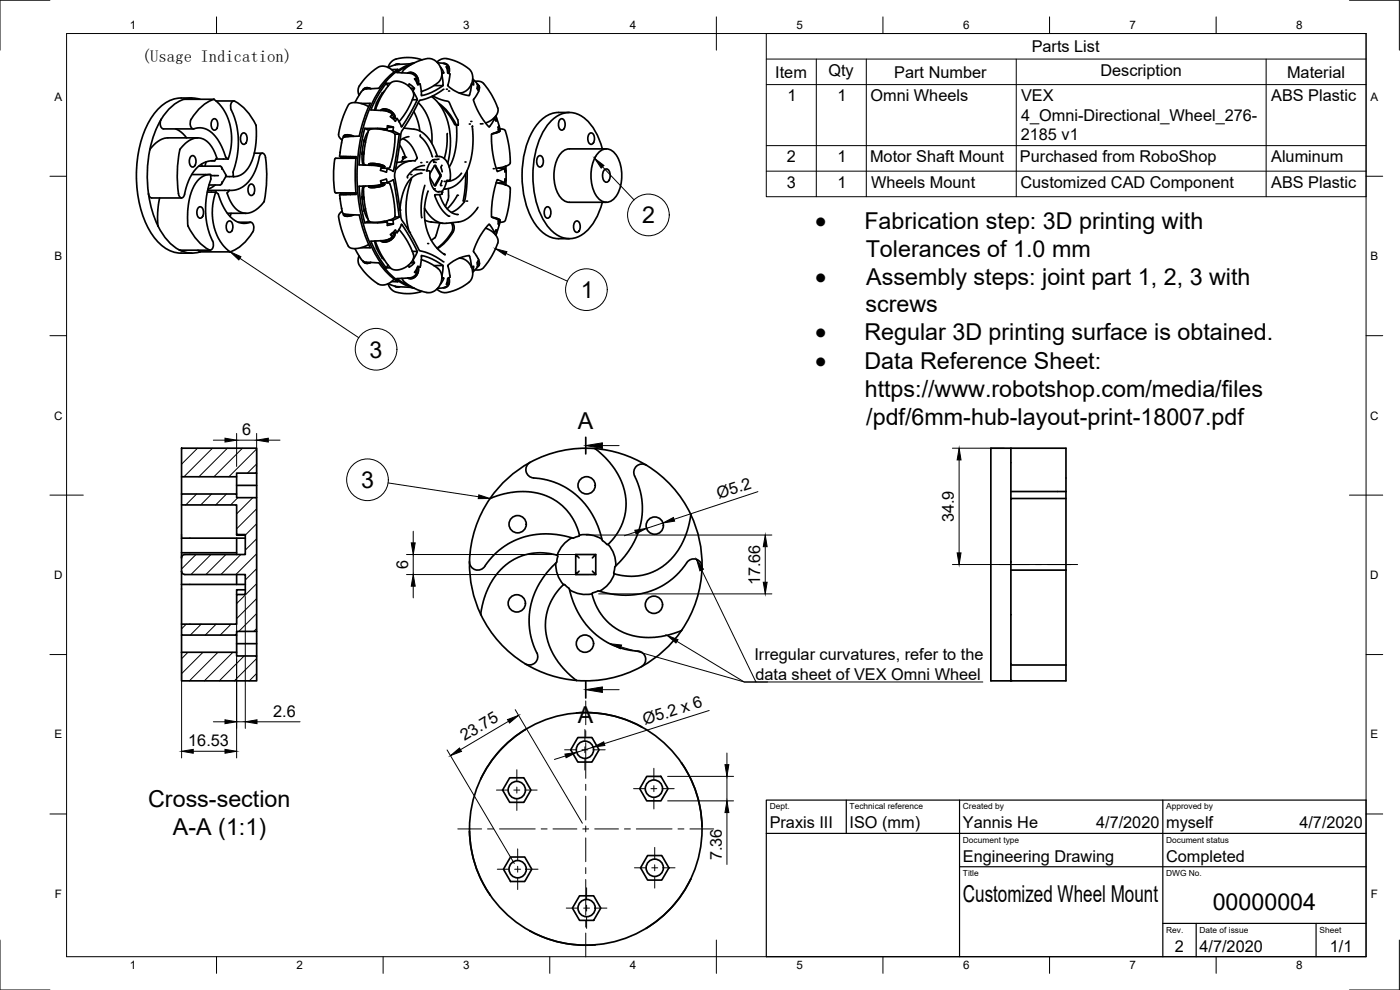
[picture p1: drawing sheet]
<svg xmlns="http://www.w3.org/2000/svg" width="420mm" height="297mm" viewBox="0 0 420 297" stroke-linecap="round" stroke-linejoin="round" font-family="sans-serif">
<!-- layer: Visible -->
<g fill="none" stroke="#000" stroke-width=".51">
<path d="M119.4 19.3h.1M119.8 19.3l-1 .1M120 19.3l-.8-.1-.7 .3M123.4 19.4l-1.9 .8-2.4 1.6 4.7 .4 1.4 1.1-.8 .4 1 1.8 .7-.3M124.1 19a19.9 19.9 0 0 0-12.1 11.3 54.1 54.1 0 0 0 0 44.7 19.9 19.9 0 0 0 12.1 11.4M124.4 18.8l-1.4 .4-4 .2-2.5 .8M126.6 18l-3.3-.7-3.6 .2-1.9 .7-.9 .9-.4 1.1M131.1 18.6l1.3-.8 1.6-.2 3.2 .9 2.6 1.5a4.3 4.3 0 0 1 2 4.4 4.3 4.3 0 0 1-3.4 3.5h-.6M131.3 18.8l1.8 .2M133 19a1.96 1.96 0 0 1 1.7 3 2.02 2.02 0 0 0-1.4-2.9M133.1 19l1.1 .5 .5 .8-.6 .1M133.9 19.2h.1"/>
<path d="M48.3 35.9a2.06 2.06 0 0 0 .7 2.8M48.3 35.9a28.8 28.8 0 0 0-3.3 9M49 38.7h9M52.7 38.7l1.9 1.1 1.4 1.6M54.4 29.4h3.2M54.4 29.4a10.9 10.9 0 0 0-8.7 5.5 35.5 35.5 0 0 0-3.5 27.8 18.9 18.9 0 0 0 8.6 12.4l2.3 .8 1.3 .1M55.2 29.8h9M60 29.8a9.1 9.1 0 0 0-9.8 3.5l-1.9 2.6M63.9 35.8a1.05 1.05 0 0 1 1.2 .2 1.05 1.05 0 0 1 .3 1.1v.5a1.05 1.05 0 0 1-.3 1.1 1.05 1.05 0 0 1-1.2 .2l-.4-.8-.1-1zM64.2 29.8a12.8 12.8 0 0 0-7.1 6.7 1.41 1.41 0 0 0 1.3 2.1l1.4-.3 1.6 .3 2.2 1.3 1.8 2.1 1.1 2 1.2 3.1 .7 .6M64.2 29.8h.1M64.2 29.8l1.5 1.3 1.5 2 1.1 2.2 .8 2.3 .4 3v2.3l-.5 3.1-.7 1.7"/>
<path d="M64.8 30.3h5.3M69.6 30.7l.5-.4a13.7 13.7 0 0 1 6.8 7.7v2.9l-.2 3.2-.6 2.6-1 2.7-1.2 1.7-1 1-1.6 .8h-1.3a4.9 4.9 0 0 1 .6-3.3l.8-4.1 .1-4.3-.5-3.7-1.2-3.7a3.1 3.1 0 0 1-.2-3.1zM108.3 31h2.8l-1.9 4.7-1.4 5.1-3.9 .2-1.1 .5-.9 5.4 5 .1M109.2 26.7h.1M109.5 38.5l-1.2 5.9-.5 5.1M109.5 38.5h4.2l2.5 .3-1.2 .1M109.5 38.5l1.2 .6M110.4 39.7l-1.1 2.4-.7 4.1M110.6 32l-2.6-1-1.7-.2-1.1 .2a2.25 2.25 0 0 0-1.3 1.8l-1.5 3.8-.8 3.7 .3 .9 .8 .8M111.2 26.6l-.9-.3a1.36 1.36 0 0 0-1.4 .7M111.3 33l4.6 .3 1.7 .8v.3a.57 .57 0 0 0-.3 .6 .57 .57 0 0 0 .5 .5l.9 .9 .5-.8M111.3 26.6a1.67 1.67 0 0 0-2.5 .5"/>
<path d="M112.8 33.1l.3-1.4 1.3-2.7 2.8-4 1-.6 1-.1 2.2 .7 1.1 .7 1 1.1 .6 1 .1 .9-1.9 4.3-2.5 3.5M113.2 31.4l-.2-.4-.6 2M114.2 33.1a2.88 2.88 0 0 1 4.1 1.2l.2 1.2M114.3 33.1a2.9 2.9 0 0 1 4.2 2.4M114.8 27.9l-1.8 3.1M115.4 38.9v.1M115.4 27.3l-.6 .6v.4M115.4 33.2l1.4 .4M115.9 25h1.3M115.9 25l.5 .9M115.9 25l-2.5 3.7-2.1 4.3M116.2 38.8v-1.1l1.5 .3 .4 .1-.2 1.2"/>
<path d="M116.8 39.3h1.1M117.5 20.9l1.9-.1a20.6 20.6 0 0 0-5.7 5.7l-4.5 .4a3.9 3.9 0 0 0-1.7 2.2l-1 1.7M117.7 34.3l.4 1.1M118 39.3l.3 .1M118.1 38.1l-1.9 .2M118.3 21.6l-1.5-1.2-1.3-.5h-1.3l-1 .5-3.2 2.7-2.1 2.6-.4 1.4 .3 1.5M118.3 39.4l1 .5a.86 .86 0 0 1 .4 1.4l-1.6 10.2-1.9-1-1.8-.1M120.6 21.9l.8-1.1 1.6-1.2 3.8-1.7 2.3-.3 1.2 .4 .9 .7 1 1.4 .3 1.1 .1 1.2-.3 1.4-.8 1-1.8 1.2-3.3 1.5M121.2 38.4l3.6 .4 1.4 .6 1.1 .8 2 2.3 2 4.4M122.4 21.9a2.53 2.53 0 0 1 3.1 3.2 2.59 2.59 0 0 0-3-3.2M122.6 25.8v-.2a.37 .37 0 0 1 .4-.3 .37 .37 0 0 1 .4 .3l1 .9M122.6 21.9h.1"/>
<path d="M123.3 26.5h1.1l-.5 .9M123.9 27.4l1.3 2.5M124.2 33.5l1.1 2.7 .7 3.1M124.9 23.4l.2 1.4M125.2 29.9l-2.2 4.2-2.5 4-1.3-2.5-1.5-.2M125.2 29.9h-1.5M125.5 30.8l2.1 2.6 1.4 3.3 .5 2.5 .1 3.8M126.1 30.1h.1M129.5 29l1.5 1.3 1.5 1.9 1 2 1 2.8 .4 2.1 .3 3.8-.3 3.4-.5 2.7M129.9 28.8l1.8 .8 2.7 .8 .4 .3 2.6 5.3 .1 1.5-.6 .1a16.3 16.3 0 0 0-5.3-6.6M130.2 25.7h2.7M132.1 31.6l2.2 2.3 2.2 3.5"/>
<path d="M132.2 20.1l.7 1.1a.55 .55 0 0 1 .2 .6 .55 .55 0 0 1-.5 .3M132.6 22.4l.3 2.3a1.28 1.28 0 0 1-.8 1.6l-2.5 1.4-3.1 1-.4-3.5-.9-.1M132.6 21.8l.6 .1M133.2 26.8l-3.6 2.1-3.6 1.2-.2 .3-2.5 4.6-2.9 4.7-2 12.7 2.1 13.5 2.5 3.9 2.9 5.4 3.5 1.2 3.8 2.2M134.3 20.4v1M134.7 20.3l-.8-.2 .4 1a1.16 1.16 0 0 0 .7 1.2l-.4 2.7a1.06 1.06 0 0 0 .8 1.6l2.7 1.4 2.7 .7 .7-3.5 .7 .3-.4-1.5M136.9 37.6l.2 3.6-.4 3.8-.8 3-1.1 2.1M141.8 37.9l.2 4.4-.3 3.2-.6 3.1-1 2.7-1.4 2.4-1.7 1.7-2.1 1.1-1.8 .3M141.8 37.9h.1M141.9 23.7l1.9 2.3h-.5M142.6 24.4h1.3l1.2 .6 2.5 3.5 1.8 4v1.3l-.9 1.3-1.1 1-1.7 .8M143.4 26l-.1 .7"/>
<path d="M143.7 25.7a1.12 1.12 0 0 1-.1 1.4 1.27 1.27 0 0 0-.4-1.9v1.3l.5 .9-1.1 1.8a1.32 1.32 0 0 0-.1 1.9l2 4 2.3 3 1.6-2.5-.3-.1M148.6 35h.3M148.8 34.8l.2 .6-.1 1-.5-.8M148.9 35.1l.9 2.6-.3 .4 .2 1.2-1.5 .7a.89 .89 0 0 0-.7 1.3l.4 4.7 1.3 5.5 2.2-1-1.9-.1M149.6 39l.3 .2M149.8 37.8l.3 1M149.8 39.1h.2a2.25 2.25 0 0 1-2.2 1M149.9 39.2l-.3 .4-1.7 .5M150 39.3h.1M150.1 38.7l1.1 .1 .5 .5 1 4.4 .4 5.2-.3 .4-.8 .5-3.1 .7M150.1 38.7v.1M150.1 38.8h-.5"/>
<path d="M168.2 35.8a1.05 1.05 0 0 1 1.1 .2 1.05 1.05 0 0 1 .3 1.1v.5a1.05 1.05 0 0 1-.3 1.1 1.05 1.05 0 0 1-1.1 .2l-.6-1.3 .1-1zM170.9 33.7a9.9 9.9 0 0 0-7.5 1.5 19.9 19.9 0 0 0-6.5 13.7 26.6 26.6 0 0 0 4.6 19.5 8.1 8.1 0 0 0 6.1 3.2h3.3M44.6 58.1v.1M44.6 58.2a1.21 1.21 0 0 0 .9 1.2M44.6 58.2a32 32 0 0 0 2.8 9.6M45 44.9a39.6 39.6 0 0 0-.4 13.2M45.5 59.4h9M47.9 59.4l-.5 3.5v4.9M53.6 58.1v.4a.89 .89 0 0 0 1.1 .9 .89 .89 0 0 0 .7-1.1l1.2-4.1 2-3.3 .9-.9 1.7-1.1 1.4-.5 1.4-.2a.79 .79 0 0 0 1-.6l-.4-1.6-1.4-2.4-1.2-1.3-1.5-.8-1.7-.1-1.6 .5-1.5 1.1-1.6 1.6a33.4 33.4 0 0 0-.5 13.5M57.4 46.9a1.05 1.05 0 0 1 1.1 .1 1.05 1.05 0 0 1 .3 1.1v.6a1.05 1.05 0 0 1-.3 1.1 1.05 1.05 0 0 1-1.1 .1l-.5-.7-.1-1.1zM57.6 52.4h5.4M59.4 41.4l-10 .1-1.3 .5-1.3 .8-1.8 2.1"/>
<path d="M59.6 49.9h6.5l.3 .2 .2 .7M60.5 49.3l.2 .6M61.8 48.6l-.3 1.3M62.2 57.6h2.6M62.3 57.1h6.6M63.2 52.7h2.3M63.3 53.7l-1.3 5-.3 4.9 .7 5.1 1.4 3.6M63.3 53.7l-.1-1.3-1.5 .1-.9 .5-1.5 1.3-1.3 2.1-.9 2.1-.5 2.5-.3 2.5 .1 4.3a16.1 16.1 0 0 0 6.4 7.2M63.4 48.2h1M64.6 55.5l-2.2 1.3M64.8 57.6a1.82 1.82 0 0 1 1.1 1.7l1.4 3.3 2.1 2.7 2.4 1.5 1.2 .2 1.1-.1a1.34 1.34 0 0 1 1.6 0 1.34 1.34 0 0 1 .5 1.5 10.5 10.5 0 0 1-4.2 5.6l-3 1.6-2.4-2.5-1.5-2.6-1-3-.4-3.4 .2-3zM64.9 47.7h3.5"/>
<path d="M66.5 50.1l1.4 2.6-1.4 2.5M66.6 54.6l-.4 .9h-3.5M67.7 52.7h.2M67.8 53h2.4M72.7 40a1.05 1.05 0 0 1 1.2 .2 1.05 1.05 0 0 1 .3 1.1v.6a1.05 1.05 0 0 1-.3 1.1 1.05 1.05 0 0 1-1.2 .1l-.4-.7-.1-1.1zM75 55.4a1.05 1.05 0 0 1 1.1 .2 1.05 1.05 0 0 1 .3 1.1v.5a1.05 1.05 0 0 1-.3 1.1 1.05 1.05 0 0 1-1.1 .2l-.6-1.3 .1-1zM76.3 46h2.4M100.5 57.6l.3 .3M100.8 57.9h6M100.8 47.5h6M100.8 47.5h-.1a26.9 26.9 0 0 0-.2 10.1M102.1 57.9a2.7 2.7 0 0 0 2.4 .3h2.1l.2-.2"/>
<path d="M103.1 40.9h.1M103.8 47v.1M103.8 58.2v.2M104.7 41h-1.1M105.2 47v.1M105.2 58.2v.2M106.1 40.9a2.62 2.62 0 0 0-3 .1v.2M106.2 40.9a2.65 2.65 0 0 0-3.2 .1l.1 .3M106.8 47.4l-.2-.3h-2.5a2.26 2.26 0 0 0-2 .4M106.9 47l-.3 5.1 .3 6.2M106.9 58.3l-5 .2 .9 5.4 1.3 .5 3.7 .1 1.4 5.2 1.9 4.6h-2.8M107.8 55.9l.5 5.1 1.2 5.8"/>
<path d="M107.8 49.5l4.2 .1 2.5 .4-.3 1.1 1.8 .6 .2-1.2M108.6 59.1l.7 4.2 1.1 2.4M108.6 46l.6 .1M108.7 59.1h.5M108.7 59.7h.5M109 55.8l-.3 1.2-.1 2.1M109.2 46.2l-.6 .1 .1 2.1 .3 1.1M109.2 59.3h-.6M109.2 45.7h-.5M109.3 42.1l.4 .7M109.7 49.5l-.6-.6 .1-2.5 .5-3.9 .9-3.2 .5-.5 .7-.1 2.8 .1 3 .8 1 .8-.2 3.4-.6 3.6-.7 2.7-.8 .5M110.7 49.2v.1"/>
<path d="M110.7 56.1h.1M111 49.6l1.6-.1a3.2 3.2 0 0 1 2.4 .9h-.1M114.9 54.9l.1 .1a5 5 0 0 1-4 .8M115 55l.3 .2M115.2 55.1l.3 .2a6.6 6.6 0 0 1-4.9 .8l.2-.3-.1 .3a6.5 6.5 0 0 0 4.7-.8v-.1M115.3 50.2l-.3 .2M115.4 50.1v-.1a6.5 6.5 0 0 0-4.7-.7l.1 .3-.2-.3a6.6 6.6 0 0 1 4.9 .7l-.3 .2M115.4 50h.1M115.4 55.3v.1M116.2 54.8l-.2-1.1-1.8 .5 .3 1.2-2.5 .3-4.2 .2M116.2 54.8l-1.8 .1M116.3 54.8l.8 .5 .7 2.6 .6 3.6 .2 3.5-.5 .5-.9 .4-2.8 .7-2.8 .1-.8-.3-.2-.3-.9-3.2-.5-3.9-.1-2.6 .6-.6"/>
<path d="M116.5 54.7l1.6-.8 1.6 10.5a.85 .85 0 0 1-.6 1.1l-1.2 .6h-1.1M116.6 54.7l-.4 .1M119.8 40.2l-1.3 .1M119.9 43.4l.9 1.5 .9 2.3M120.9 41.6l1.3 .7 1.2 1.4 1.1 1.9 .7 1.9a1.97 1.97 0 0 1-2.2 .8l-2.2 .8-2.1 1.9M120.9 47.7h.1M120.9 47.1v.7M121 47.1h.1M121.6 47l-.7 .1M121.7 47.2l-.1 .1M121.7 47.2l-1.3 1.4M122.7 41l-1.5 .4-1.1 .7"/>
<path d="M123.4 48.3l-4.3 .5M123.4 53.5l.1 .2M123.4 53.7l-1 3.8-.5 4.1 .1 4.3 .8 3.6M124.1 50.9l3 .1M126.2 40.5l-.1 .5 2.1 2.5 1.6 3.5M126.3 52l-1.1 .3-1 .5-1 .9-1 1.4-1.3 3-.9 4.8M127.4 49.7l-2.2 .5-1.9 1.4a1.85 1.85 0 0 0-1 1.6v.2M127.5 55.6l-1 5.2-.1 2.4 .2 2.1M127.9 51.2l1.2 .3v2.7l.9 2.3 .9 .8 .8 .3M128.1 51.2h.1M128.1 51.1h.1M128.4 57.4l-.7 2.5-.3 3v2.4l.6 3.4 .9 2.4 1.2 2 1.4 1.7 2 1.6"/>
<path d="M128.5 57.4h.1M129 53.3l1.4 2.4h.3M130 48h.1M130 47.9l.2 .8M130.2 48.7l.7 .1M130.3 49.8l1.8 2.9-1.8 2.8M130.6 56.7h-.4M130.7 49.7l1.7 2.9-1.7 3.1M130.7 46.9l1.4 .1 .8 .3 .9 .8 .7 1.2 .5 1.5 .1 2.7-.1 .6h-.8l-.2 .3M130.7 49.7h-.3l-1.4 2.4M131.7 57.5h.8l.1 .8M131.7 47.7l-1.5 .2-.7 .4-.8 1.2-.6 1.7"/>
<path d="M131.9 58.4l1.1 2.6 1.2 1.7 1.6 1.3 1.4 .4M132.3 55.6l.3 .1M132.6 58.3l-2 .1-.1 .3 1.8 3.7 1 1.3 1.4 1.2M132.6 49.6l-.2 .7 .3 1.2M132.6 58.2h.1M132.6 54.2l-.3 1.5M134 54.4l-.6 2-.8 1.1M134.3 40.1l-.2 4-.8 3.5M134.6 56.6v2.9l-.9 2.5M135.1 53.9h.1M137.3 58.6l-1.3 2-1.8 2M138.5 52l-2.1 1.8-1.3 .5-1.1 .1"/>
<path d="M139.7 52.1l-.1 4.7-.6 3.5M140.2 51.2l-.1 4.7-.7 4.5M148.9 54.8l3.1 .8 .8 .4 .3 .5-.4 5.2-1 4.4-.8 .5-.8 .1v-.1M149.5 54.9l1.9-.1-2.2-.9-1.3 5.5-.4 4.6a.95 .95 0 0 0 .9 1.4l1.3 .7-.2 1.1 .3 .4M150 50.3v.1M150 54.9v.1M151.3 55.3l.5 .1-.1 .1M151.5 54.3l.3-.1v1.2M151.5 51.1h.3M151.7 49.9l.1 .1h-.5M151.8 50l.1 1.3-.3 .4-.2-1.2M151.8 54.2l-.2-.5-.2 1.1"/>
<path d="M151.9 51.2v2.9M161.6 46.9a1.05 1.05 0 0 1 1.2 .1 1.05 1.05 0 0 1 .3 1.1v.6a1.05 1.05 0 0 1-.3 1.1 1.05 1.05 0 0 1-1.2 .1l-.4-.7-.1-1.1zM177 40a1.05 1.05 0 0 1 1.1 .2 1.05 1.05 0 0 1 .3 1.1v.6a1.05 1.05 0 0 1-.3 1.1 1.05 1.05 0 0 1-1.1 .1l-.5-.7-.1-1.1zM179.9 45.5a3.3 3.3 0 0 1 5.4 1.5 12.2 12.2 0 0 1-.6 12.2 3.2 3.2 0 0 1-5.4 0 11.9 11.9 0 0 1 0-13zM180.8 44.7a15.7 15.7 0 0 0-7-10.3 7.2 7.2 0 0 0-9 2.5 26 26 0 0 0-4.7 19.3 20.5 20.5 0 0 0 6.5 13.9 7.1 7.1 0 0 0 10-1.3 19.1 19.1 0 0 0 4.2-8.1M181.5 50.9a1.15 1.15 0 0 1 1.2 .1 1.15 1.15 0 0 1 .4 1.2v1a1.08 1.08 0 0 1-.6 1.3 1.08 1.08 0 0 1-1.3-.4l-.3-.9v-1zM182 44.7h-11.1a5.3 5.3 0 0 0-4.2 4.6 11.2 11.2 0 0 0 2.2 10.6l1.3 .7 .7 .1h11.1M47.4 67.8a16.2 16.2 0 0 0 6.4 7.2M53.8 75h.1M53.9 75a8 8 0 0 0 6.2 .6M53.9 75l9.2 .1M54.4 76h3.2"/>
<path d="M59.4 75.1l.6 .5h9M59.6 62.2a1.05 1.05 0 0 1 1.2 .2 1.05 1.05 0 0 1 .3 1.1v.5a1.05 1.05 0 0 1-.3 1.1 1.05 1.05 0 0 1-1.2 .2l-.4-.8-.1-1zM63.8 72.3a2.04 2.04 0 0 1-.7 2.7h-.3M68.2 64h5.7M68.4 66.5a1.05 1.05 0 0 1 1.2 .1 1.05 1.05 0 0 1 .3 1.1v.6a1.05 1.05 0 0 1-.3 1.1 1.05 1.05 0 0 1-1.2 .1l-.5-1.2 .1-1.1zM69.4 64l-.4 .9M71.5 66.7h3.7M79.3 60.4a36.2 36.2 0 0 0 .2-13.9 .76 .76 0 0 0-.8-.5 .76 .76 0 0 0-.7 .6l-1.5 4.9-1.8 2.9-1.3 1.2-1.5 1-2.7 .5a.79 .79 0 0 0-1 .7l.6 1.9 1.2 2 1.4 1.5 1.5 .7 1.6 .1 1.6-.6 1.6-1.2 1.6-1.8M102.7 63.4l-.8 .8-.3 .8 .8 3.8 1.3 3.2a3.5 3.5 0 0 0 1.4 2.3l.9 .3 1.3-.1 1.8-.4 1.5-.8M103.1 64.1l-.1 .3a2.65 2.65 0 0 0 3.2 0M103.1 64.4v.1M103.1 64.1v.3a2.62 2.62 0 0 0 3 0"/>
<path d="M103.6 64.3l1.1 .1M106.5 74.6l.2 .3a9.4 9.4 0 0 0 2.4 3.5l.6 .3 4 .2a21 21 0 0 0 5.7 5.6h-1.9M107.8 76.8l-.3 1.5 .4 1.3 2.1 2.7 3.2 2.7 1 .5h1.3l1.3-.6 1.5-1.1M108.8 78.2a1.67 1.67 0 0 0 2.5 .5M108.9 78.3a1.64 1.64 0 0 0 2.3 .4M109.2 78.6v.1M109.7 62.6l-.4 .6M110.7 66.3l-1.2 .5M111.3 72.4l2.1 4.3 2.5 3.7M112.4 72.3l.6 2.1 .2-.4M113 74.4l1.8 3M114.8 77.1v.3l.6 .7"/>
<path d="M115 66.5h1.2l-2.5 .4-4.2-.1M115.4 66.4v.1M116.2 66.5v1.1l1.9-.4M116.4 79.5l-.5 .9M116.8 71.7l-1.4 .5M117.9 66.1l.2 1.1-1.9-.1M118.1 69.9l-.4 1.1M118.5 69.9a2.9 2.9 0 0 1-4.2 2.3M118.5 65.1h1.3M118.5 69.9a3.1 3.1 0 0 1-4 2.6l-.3-.3M119.2 69.8l1.3-2.6 4 6.8a2.13 2.13 0 0 1 .5 2.1l-1.1 1.9M119.2 69.8l-.5-.8-1 .9a.52 .52 0 0 0-.5 .5 .52 .52 0 0 0 .4 .6v.3l-1.7 .8-4.6 .3"/>
<path d="M119.2 69.8l-1.5 .1M119.8 68.8l2.5 3.6 1.9 4.3-.1 .9-.6 1-1 1.1-1.1 .7-2.2 .6-1-.1-1-.5-2.8-4.1-1.3-2.6-.3-1.4M123.7 75.4h1.5M123.9 78l.5 .9h-1.1M124.4 78.9l-1 .9a.42 .42 0 0 1-.5 .3 .42 .42 0 0 1-.3-.5M126.4 77.9l3.3 1.5 1.8 1.2 .8 1 .3 1.4-.1 1.1-.3 1.2-1 1.4-.9 .7-1.2 .4-2.3-.4-3.8-1.6-1.6-1.2-.8-1.1M127.5 66.1l1.6 .5 3.8 .4M130.5 71.3l-1 .8M130.5 71.3h.1M132 66.9l-1.2 3.9-.3 .5M132.9 79.7h-2.7M133.5 76.4h.1"/>
<path d="M135.4 66.8l.4 1.1-.1 1.5-2.1 2.9-2.5 2.2M135.7 66.8a2.56 2.56 0 0 1-.2 3.6l-2.3 2.7-1.9 1.5M137.8 77.5l1.7 .4 1.3 1.1 1 2v2a7.5 7.5 0 0 1-4.8 3.9l-2 .7-1.8 .2-1.2-.4-.9-.7M139.4 60.4l-1.6 1.9-2.3 1.4M143.3 79.3l.5 .1-1.9 2.3M143.3 78.7l.1 .6M143.4 62.2l-2 2.5-2.1 1.4-1.5 .5-4.2 .4-1.7-.2-1.7-.9-1.4-1.4-1.4-2M143.5 77.6l.2 .4-.5 .9v1.2l.6-.7M143.8 79.3l-.2-1.1a1.23 1.23 0 0 1 .1 1.4M145.7 68.5l1.7 .8 1.1 1 .9 1.3v1.3l-1.8 3.9-2.5 3.6-1.2 .6-1.3-.1M147.8 65.2a2.25 2.25 0 0 1 2.2 1l-.2 .1M147.9 65.3l1.7 .4 .3 .5"/>
<path d="M148.1 69.8h.3l-1.6-2.6-2.3 3-1.9 3.8a1.5 1.5 0 0 0-.1 2.1l1 1.5M148.4 69.8l.5-.8v1.3M148.6 70.3h.3l-.1 .3M149.6 66.5l.5 .1M149.8 67.6l-.9 2.7M149.9 66.2l-.3 .1M150 66v.1M150.1 66.5l-.3 1.1M163.9 62.2a1.05 1.05 0 0 1 1.1 .2 1.05 1.05 0 0 1 .3 1.1v.5a1.05 1.05 0 0 1-.3 1.1 1.05 1.05 0 0 1-1.1 .2l-.5-.8-.1-1zM172.7 66.5a1.05 1.05 0 0 1 1.1 .1 1.05 1.05 0 0 1 .3 1.1v.6a1.05 1.05 0 0 1-.3 1.1 1.05 1.05 0 0 1-1.1 .1l-.5-.7-.1-1.1zM116.5 85.1l.4 1.1 .9 .9 1.9 .7 3.6 .3 3.3-.7M116.5 85.1l2.5 .9 3.9 .2"/>
<path d="M117.2 80.4h-1.3M118.5 85.9l.7 .2h.8M118.8 86h1M119.4 86.1h.1M122.5 83.4a2.55 2.55 0 0 0 3-3.2 2.53 2.53 0 0 1-3.1 3.2M122.6 83.5h.1M123 86.2l1.4 .3M125.1 80.6l-.2 1.3M126.1 80.2l.4-3.5 3.1 1 2.3 1.2a1.35 1.35 0 0 1 1 1.6l-.3 2.5M126.1 80.2l-.7-.3-1 1.8 .8 .3-1.2 1-1.1 .4-3.8 .2 1.8 1.2 2.5 1.2M126.1 80.2l-.9 .1M132.6 83.2l.6 .3h-.6"/>
<path d="M133.1 86.3l-1.8 .2M133.2 83.5l-1 1.7M133.3 86.3a2.02 2.02 0 0 0 1.4-3 1.96 1.96 0 0 1-1.7 3M133.9 86.1v.1M134.1 84.9l.5 .2a2.29 2.29 0 0 1-1.5 1.2M134.3 83.9v1.1M135 82.6l.1 .6M135 83.2a1.04 1.04 0 0 0-.7 1.1l-.4 1 .8-.3M141.5 80.2l.7-.3-.4 1.5M141.5 80.2l-.7-3.5-2.7 .6-2.9 1.6a1 1 0 0 0-.6 1.6l.4 2.1M54.5 134.5h22.5v7.5h-6v1.1h-16.5zM158.7 139a33.9 33.9 0 0 1 20-4.4l3 2.8 2.8 3.3 1.9 3.6 1.3 4.4 .1 4.3-1 3.9-1.6 3.2-2.7 3.3h-.3l-1.5-1.3-1.3-4.3-1.6-3.4-2.1-3.1-2.3-2.3-3.1-2.4-2.7-1.4-3.5-1.2-3-.5a2.65 2.65 0 0 1-2.9-1.3 2.65 2.65 0 0 1 .5-3.2z"/>
<path d="M159 138.8a34.8 34.8 0 0 0-18.1 30.2 2.63 2.63 0 0 0 2.5 2 2.63 2.63 0 0 0 2.6-1.9l2.6-2.9 2.5-2.1 3.2-1.9 2.8-1.1 3-.6 3.5-.3 4.2 .3 4.1 1 2-.8-1.2-3.7-1.1-1.9-1.4-1.9-3-2.7-3.4-1.8-4.4-1.1-3.8-.1-4.3 .7-4.2 1.4M178.6 134.6a34.9 34.9 0 0 1 15.3 4.9M194 139.6a2.62 2.62 0 0 0-3.3 .7 2.62 2.62 0 0 0 .2 3.4l1.3 3.7 .4 2.6 .2 3.7-.6 3.9-1.2 3.5-1.5 2.9-2.3 3.3-2.7 2.8-.2 2 4.4 .8 4.1-.3 3.2-1 3.6-2.2 2.6-2.5 2.3-3.5 1.8-4.3 1-4.6a33.2 33.2 0 0 0-13.3-14.9M303.4 134.5v15.1M54.5 143.1v5.1M54.5 151.5v9.9M71 143.1v5.1M71 145.6h6M77 142v7.3M207.3 154.4a34.9 34.9 0 0 1 3.4 15.7M303.4 147.5h16.5M319.9 147.5v-13h-22.5v69.8h22.5v-4.8"/>
<path d="M319.9 149.6h-16.5v34.8M319.9 147.5v23.6M54.5 171.4a1.01 1.01 0 0 0 1 1M54.5 175.4v11.9M54.5 165.8v5.6M54.5 171.4v4M54.5 161.4v4.4M54.5 175.4h19.1M54.5 165.8h16.5M54.5 161.5h19.1M55.5 166.4h18.1v-6h-2.6v-8.9h-16.5v-3.3h16.5v1.1h6v40.1h-6v1.1h-16.5v-3.2h16.5v-8.9h2.6v-6h-18.1M55.5 166.4a1.01 1.01 0 0 0-1 1"/>
<path d="M71 160.4v.2h2.6M71 161.5v4.9M71 172.4v3M73.6 177h-2.6v1.4M140.9 168.6a34.9 34.9 0 0 0 3.4 15.8M166.8 169a9 9 0 0 0 2.3 6.4M169.5 175.4l1.4 1.3 1.3 4.3 1.6 3.3 2.1 3.1 1.9 2.1 2.3 1.9 3.5 2 3.9 1.4 3 .5a2.61 2.61 0 0 1 3 1.5 2.61 2.61 0 0 1-1 3.2 33.6 33.6 0 0 1-19.6 4.1l-3.3-3-2.7-3.4-2.1-4-1-4.3v-3.8l1-4 2.2-3.8 2.1-2.4 .4 .1M170.9 177a9 9 0 0 0 6.8 1.2M171.7 161.4a9 9 0 0 0-4.5 5.2M172.8 166.4h6l-1 1M172.8 172.4h6M173.8 167.4l-1-1v6l1-1"/>
<path d="M173.9 160.6a9 9 0 0 1 6.8 1.2M177.7 178l2-.7 4.1 1 4.2 .3 3.5-.3 2.9-.7 2.9-1.1 3.2-1.8 2.5-2.1 2.6-3a2.61 2.61 0 0 1 2.8-1.9 2.61 2.61 0 0 1 2.3 2.6 34.3 34.3 0 0 1-6.3 18.9l-4.2 1.4-4.6 .7-4.2-.3-4-1.1-3.6-2-2.9-2.9-1.9-3.1-1.1-2.7zM178.8 166.4v6l-1-1M182.5 163.3a9 9 0 0 1 2.3 6.5M184.4 172.2a9 9 0 0 1-4.5 5.2M303.4 171.1h16.5M319.9 171.1v28.4M54.5 195.7h16.5v1.1h6v7.5h-22.5zM54.5 190.5v5.2M71 190.5v5.2M71 193.1h6M77 189.4v7.4"/>
<path d="M144.3 184.4l1-4.7 1.8-4.4 2.3-3.4 2.6-2.6 3.5-2.1 3.2-1 4.1-.3 4.5 .7-.3 2.1-2.9 3.2-2.7 4.1-1.4 3.2-.7 2.5-.5 3.4 .1 3.7 .9 3.9 1.3 3.2M144.3 184.4a34.5 34.5 0 0 0 13.8 15 2.51 2.51 0 0 0 2.7-.7 2.51 2.51 0 0 0 .3-2.8M157.7 199.2a34.9 34.9 0 0 0 15.3 5M204.5 189.2a34.9 34.9 0 0 1-11.9 10.8M303.4 184.4v19.9M303.4 184.4h.1M303.4 199.5h16.5M157.7 218.8a35.1 35.1 0 0 0-13.4 14.9M173 213.9a34.7 34.7 0 0 1 19.6 4.2M144.3 233.7h.1M153 233.4h4.2l2.1 3.7-2.1 3.6h-4.2l-2.2-3.6zM173.4 221.3h4.3l2.1 3.7-2.1 3.6h-4.3l-2.1-3.6z"/>
<path d="M194.1 232.9h4.3l2.1 3.7-2.1 3.7h-4.3l-2.1-3.7zM204.5 228.9a35.1 35.1 0 0 1 6.2 19.1M140.9 249.4a35.2 35.2 0 0 0 6.2 19.1M153.2 257.1h4.3l2.1 3.7-2.1 3.7h-4.3l-2.1-3.7zM194.4 256.7h4.2l2.1 3.7-2.1 3.7h-4.2l-2.2-3.7zM147.1 268.5h.1M159 279.3l.1 .1M159.1 279.4a34.9 34.9 0 0 0 19.5 4.1M173.9 268.8h4.3l2.1 3.7-2.1 3.6h-4.3l-2.1-3.6zM207.3 263.8v-.1a34.6 34.6 0 0 1-13.4 14.9"/>
<circle cx="155.4" cy="157.3" r="2.59"/>
<circle cx="176.1" cy="145.6" r="2.59"/>
<circle cx="196.5" cy="157.7" r="2.59"/>
<circle cx="155.1" cy="181" r="2.59"/>
<circle cx="175.5" cy="193.1" r="2.59"/>
<circle cx="196.2" cy="181.5" r="2.59"/>
<circle cx="155.1" cy="237" r="2.59"/>
<circle cx="175.5" cy="225" r="2.59"/>
<circle cx="196.2" cy="236.6" r="2.59"/>
<circle cx="175.8" cy="248.7" r="34.9"/>
<circle cx="155.4" cy="260.8" r="2.59"/>
<circle cx="176.1" cy="272.5" r="2.59"/>
<circle cx="196.5" cy="260.4" r="2.59"/>
</g>
<g fill="#000">
<circle cx="134" cy="26.8" r=".25"/>
<circle cx="134.6" cy="27.3" r=".25"/>
<circle cx="136.5" cy="37.4" r=".25"/>
<circle cx="140.8" cy="37.2" r=".25"/>
<circle cx="141.3" cy="36.4" r=".25"/>
<circle cx="144.2" cy="37.2" r=".25"/>
<circle cx="144.7" cy="37.1" r=".25"/>
<circle cx="121.7" cy="47.2" r=".25"/>
<circle cx="123.3" cy="52.4" r=".25"/>
<circle cx="126.3" cy="48.8" r=".25"/>
<circle cx="126.3" cy="52" r=".25"/>
<circle cx="127.1" cy="51" r=".25"/>
<circle cx="128" cy="48.6" r=".25"/>
<circle cx="130.7" cy="46.9" r=".25"/>
<circle cx="132.4" cy="57.5" r=".25"/>
<circle cx="132.6" cy="57.7" r=".25"/>
<circle cx="133.3" cy="54.4" r=".25"/>
<circle cx="134.9" cy="54.1" r=".25"/>
<circle cx="137.3" cy="58.6" r=".25"/>
<circle cx="139.6" cy="48.6" r=".25"/>
<circle cx="148" cy="50.6" r=".25"/>
<circle cx="120" cy="63" r=".25"/>
<circle cx="122.9" cy="69.7" r=".25"/>
<circle cx="128.4" cy="73.1" r=".25"/>
<circle cx="129.3" cy="66.6" r=".25"/>
<circle cx="133.2" cy="76.2" r=".25"/>
<circle cx="134.7" cy="64.9" r=".25"/>
<circle cx="137.2" cy="64.4" r=".25"/>
<circle cx="139" cy="60.3" r=".25"/>
<circle cx="140" cy="60.3" r=".25"/>
<circle cx="303.4" cy="204.2" r=".25"/>
</g>
<!-- layer: Border -->
<g fill="none" stroke="#000" stroke-width=".3">
<path d="M15 .1h-15v15M20 10.1h390v276.9h-390zM65 5.1v5M115 5.1v5M165 5.1v5M215 5.1v10M265 5.1v5M315 5.1v5M365 5.1v5M405 .1h15v15M15 52.9h5M410 52.9h5"/>
<path d="M15 100.7h5M410 100.7h5M15 148.6h10M405 148.6h10M15 196.4h5M410 196.4h5M15 244.2h5M410 244.2h5M0 282.1v14.9h15M65 287v5M115 287v5M165 287v5"/>
<path d="M215 282.1v9.9M265 287v5M315 287v5M365 287v5M420 282.1v14.9h-15"/>
</g>
<!-- layer: TitleBlock -->
<path d="M230 240.1h180v46.9h-180zM230 250h180M254 240.1v9.9M288 240.1v46.9M349 240.1v46.9M288 260.1h122M349 277.1h61M359 277.1v9.9M395 277.1v9.9" fill="none" stroke="#000" stroke-width=".36"/>
<!-- layer: BOM -->
<g fill="none" stroke="#000" stroke-width=".3">
<path d="M230 10.1h180v48.9h-180zM230 17.7h180M245 17.7v41.3M260 17.7v41.3M305 17.7v41.3M380 17.7v41.3M230 25.4h180M180.8 50l9.5 10M230 43.7h180M230 51.4h180M72 77.5l35.7 23.8M151.9 76.1l18.4 8.3"/>
<path d="M116.5 144.9l27.1 4.1"/>
<circle cx="194.6" cy="64.5" r="6.3"/>
<circle cx="176" cy="86.9" r="6.3"/>
<circle cx="112.9" cy="104.8" r="6.3"/>
<circle cx="110.3" cy="144" r="6.3"/>
</g>
<path d="M178.4 47.5l2.9 2.1-.9 .8zM69.1 75.6l3.2 1.4-.6 1zM148.7 74.6l3.4 .9-.5 1.1zM143.7 148.5l3.4 1.1h-3.6z" fill="#000" stroke="#000" stroke-width=".3"/>
<!-- layer: Center Lines -->
<g fill="none" stroke="#000" stroke-width=".3">
<path d="M299.9 169.4h9.1M310.7 169.4h1.8M314.3 169.4h9.1M175.5 218.9v3.4M175.8 210.3v7.2M175.8 219.3v1.7M149 237.1h3.4M154.2 237.1h1.8M155.1 231v3.4M155.1 236.2v1.8M155.1 239.7v3.5M157.8 237.1h3.4"/>
<path d="M169.4 225h3.5M174.6 225h1.8M175.5 224.1v1.8M175.5 227.7v3.4M175.8 222.8v10.7M175.8 235.3v1.8M175.8 238.9v7.1M178.2 225h3.4M190.1 236.6h3.4M195.3 236.6h1.8M196.2 230.5v3.4M196.2 235.7v1.8"/>
<path d="M196.2 239.3v3.4M198.9 236.6h3.4M137.4 248.7h7.1M146.3 248.7h1.8M149.9 248.7h10.7M155.4 254.7v3.4M155.4 259.9v1.8M162.4 248.7h1.8M166 248.7h7.1M174.9 248.7h1.8M175.8 247.8v1.8M175.8 251.4v7.1"/>
<path d="M178.5 248.7h7.1M187.4 248.7h1.8M191 248.7h10.7M196.5 254.3v3.4M196.5 259.5v1.8M203.5 248.7h1.8M207.1 248.7h7.1M149.2 260.8h3.5M154.5 260.8h1.8M155.4 263.5v3.4M158 260.8h3.5M169.9 272.5h3.5"/>
<path d="M175.2 272.5h1.7M175.8 260.3v1.8M175.8 263.9v10.7M175.8 276.4v1.8M175.8 280v7.1M176 266.4v3.4M176 271.6v1.8M176 275.1v3.5M178.7 272.5h3.4M190.4 260.4h3.4M195.6 260.4h1.8M196.5 263v3.5"/>
<path d="M199.2 260.4h3.4"/>
</g>
<!-- layer: Dimensions -->
<g fill="none" stroke="#000" stroke-width=".3">
<path d="M64 132.1h3.5M71 130.1v9.9M71 132.1h6M77 130.1v9.9M80.5 132.1h3.5M285.8 134.5h15.6M287.8 138v27.9M124 159.4v3.5M190.7 159.6l-3.3 1.1M199 156.9l-5 1.6M227.5 147.5l-25.2 8.3M71 179v48.4"/>
<path d="M73.6 179v39.6M122 172.4h54.8M122 166.4h54.8M124 166.4v6M124 175.9v3.5M175.9 160.5h55.7M179.7 178.2h51.9M229.7 164v10.7M285.8 169.4h35.6M54.5 197.7v29.7M64 216.6h3.5M71 216.6h2.6"/>
<path d="M77.1 216.6h12.9M152.6 216.4l-14.4 8.5M154.6 212.9l20.2 34.1M212.8 213.2l-31.4 9.9M58 225.4h9.5M134.2 225l20.1 34.1M169.7 226.8l-3.3 1.1M178 224.2l-4.9 1.5M200.4 232.9h19.8M218.2 225.9v3.5M218.2 232.9v7.4M200.4 240.3h19.8"/>
<path d="M218.2 243.8v15.6"/>
</g>
<g fill="#000" stroke="#000" stroke-width=".3">
<path d="M67.5 131.5l3.5 .6-3.5 .5zM77 132.1l3.5-.6v1.1zM287.8 134.5l.6 3.5h-1.1zM190.5 159.1l3.5-.6-3.1 1.7zM199 156.9l3.1-1.6 .4 1.1zM124 172.4l.6 3.5h-1.2zM123.4 162.9h1.2l-.6 3.5zM229.7 160.5l.5 3.5h-1.1zM229.1 174.7h1.1l-.5 3.5zM287.3 165.9h1.1l-.6 3.5zM67.5 216l3.5 .6-3.5 .5zM73.6 216.6l3.5-.6v1.1z"/>
<path d="M152.3 215.9l3.3-1.3-2.7 2.3zM54.5 225.4l3.5-.6v1.2zM67.5 224.8l3.5 .6-3.5 .6zM135.2 226.7l2.7-2.3 .6 1.1zM169.5 226.3l3.6-.6-3.2 1.7zM178 224.2l3.2-1.6 .3 1.1zM217.6 229.4h1.1l-.5 3.5zM218.2 240.3l.5 3.5h-1.1z"/>
</g>
<!-- layer: Hatching -->
<g fill="none" stroke="#000" stroke-width=".3">
<path d="M54.8 134.5l-.3 .3M59.3 134.5l-4.8 4.8M63.8 134.5l-8.6 8.6M68.3 134.5l-8.6 8.6M72.7 134.5l-8.5 8.6M77 134.7l-8.3 8.4M77 139.2l-2.7 2.8M54.5 148.2v.1M59 148.2l-3.3 3.3M63.5 148.2l-3.3 3.3M68 148.2l-3.3 3.3M71.4 149.3l-2.2 2.2"/>
<path d="M75.9 149.3l-4.9 4.9M77 152.7l-6 6M77 157.1l-3.4 3.5M58.8 166.4l-4.3 4.3M63.3 166.4l-6 6M67.8 166.4l-6 6M72.3 166.4l-6 6M77 161.7l-3.4 3.3M77 166.1l-6.2 6.3M77 170.6l-3.4 3.4M77 175.1l-6 6M77 179.6l-6 6"/>
<path d="M55.9 187.3l-1.4 1.4M56.4 195.7l-1.9 1.9M60.4 187.3l-3.3 3.2M60.9 195.7l-6.4 6.4M64.9 187.3l-3.3 3.2M65.4 195.7l-8.6 8.6M69.4 187.3l-3.3 3.2M69.9 195.7l-8.6 8.6M71 190.1l-.4 .4M73.3 196.8l-7.5 7.5M77 184.1l-5.3 5.3M77 188.6l-.8 .8"/>
<path d="M77 197.6l-6.7 6.7M77 202.1l-2.2 2.2"/>
</g>
<!-- layer: Annotations -->
<path d="M175.8 131.2v5M175.8 204.4v5" fill="none" stroke="#000" stroke-width=".51"/>
<path d="M180.8 133.7h5M210.6 171l16.3 33.6h3.5M186.4 194.1l37 10.5h3.5M203.2 192.4l20.2 12.2h71.6M180.8 206.9h5" fill="none" stroke="#000" stroke-width=".3"/>
<path d="M175.8 133.7l5-.8v1.6zM209.1 167.9l2 2.9-1 .5zM183 193.1l3.5 .4-.3 1.2zM200.2 190.6l3.3 1.3-.6 1zM175.8 206.9l5-.8v1.7z" fill="#000" stroke="#000" stroke-width=".3"/>
<g font-size="7.4">
<text x="244.6" y="68.6">·</text>
<text x="244.6" y="85.4">·</text>
<text x="244.6" y="102.2">·</text>
<text x="244.6" y="110.6">·</text>
</g>
<g font-size="7">
<text x="192.7" y="67">2</text>
<text x="259.4" y="68.6">Fabrication step: 3D printing with</text>
<text x="259.8" y="77.1">Tolerances of 1.0 mm</text>
<text x="174.3" y="89.4">1</text>
<text x="260" y="85.4">Assembly steps: joint part 1, 2, 3 with</text>
<text x="259.8" y="93.7">screws</text>
<text x="110.9" y="107.3">3</text>
<text x="259.4" y="102.2">Regular 3D printing surface is obtained.</text>
<text x="259.4" y="110.6">Data Reference Sheet:</text>
<text x="259.5" y="119">https://www.robotshop.com/media/files</text>
<text x="173.5" y="128.7">A</text>
<text x="260" y="127.4">/pdf/6mm-hub-layout-print-18007.pdf</text>
<text x="108.4" y="146.5">3</text>
<text x="173.5" y="216.9">A</text>
<text x="44.5" y="242.2">Cross-section</text>
<text x="51.9" y="250.6">A-A (1:1)</text>
<text x="289" y="270.6">Customized Wheel Mount</text>
<text x="363.9" y="272.9">00000004</text>
</g>
<text font-size="5" x="42.6" y="18.6">(Usage Indication)</text>
<g font-size="4.9">
<text x="309.6" y="15.6">Parts List</text>
<text x="232.7" y="23.3">Item</text>
<text x="248.6" y="22.8">Qty</text>
<text x="268.4" y="23.3">Part Number</text>
<text x="330.2" y="22.8">Description</text>
<text x="386.3" y="23.3">Material</text>
<text x="236.3" y="30.4">1</text>
<text x="251.3" y="30.4">1</text>
<text x="261.2" y="30.4">Omni Wheels</text>
<text x="306.5" y="30.4">VEX</text>
<text x="381.5" y="30.4">ABS Plastic</text>
<text x="306.4" y="36.3">4_Omni-Directional_Wheel_276-</text>
<text x="306.3" y="42.1">2185 v1</text>
<text x="236.2" y="48.7">2</text>
<text x="251.3" y="48.7">1</text>
<text x="261.1" y="48.8">Motor Shaft Mount</text>
<text x="306.1" y="48.8">Purchased from RoboShop</text>
<text x="381.5" y="48.7">Aluminum</text>
<text x="236.1" y="56.4">3</text>
<text x="251.3" y="56.4">1</text>
<text x="261.4" y="56.4">Wheels Mount</text>
<text x="306.2" y="56.4">Customized CAD Component</text>
<text x="381.5" y="56.4">ABS Plastic</text>
<text x="72.7" y="130.5">6</text>
<text x="215.7" y="149.7" transform="rotate(-18 215.7 149.7)">Ø5.2</text>
<text x="286.3" y="156.7" transform="rotate(-90 286.3 156.7)">34.9</text>
<text x="122.4" y="170.7" transform="rotate(-90 122.4 170.7)">6</text>
<text x="228.1" y="175.6" transform="rotate(-90 228.1 175.6)">17.66</text>
<text x="226.4" y="198">Irregular curvatures, refer to the</text>
<text x="226.7" y="203.9">data sheet of VEX Omni Wheel</text>
<text x="82" y="215">2.6</text>
<text x="193.5" y="217.6" transform="rotate(-18 193.5 217.6)">Ø5.2 x 6</text>
<text x="56.5" y="223.9">16.53</text>
<text x="139.4" y="222.4" transform="rotate(-31 139.4 222.4)">23.75</text>
<text x="231" y="248.5">Praxis III</text>
<text x="255" y="248.5">ISO (mm)</text>
<text x="289" y="248.5">Yannis He</text>
<text x="329" y="248.5">4/7/2020</text>
<text x="350" y="248.5">myself</text>
<text x="390" y="248.5">4/7/2020</text>
<text x="216.6" y="258.1" transform="rotate(-90 216.6 258.1)">7.36</text>
<text x="289" y="258.6">Engineering Drawing</text>
<text x="350" y="258.6">Completed</text>
<text x="352.6" y="285.7">2</text>
<text x="360" y="285.5">4/7/2020</text>
<text x="399.1" y="285.7">1/1</text>
</g>
<g font-size="3.5">
<text x="39" y="8.8">1</text>
<text x="89" y="8.8">2</text>
<text x="139" y="8.8">3</text>
<text x="189" y="8.8">4</text>
<text x="239" y="8.8">5</text>
<text x="289" y="8.8">6</text>
<text x="339" y="8.8">7</text>
<text x="389" y="8.8">8</text>
<text x="16.3" y="30.2">A</text>
<text x="411.3" y="30.2">A</text>
<text x="16.3" y="78">B</text>
<text x="411.3" y="78">B</text>
<text x="16.2" y="125.9">C</text>
<text x="411.2" y="125.9">C</text>
<text x="16.2" y="173.7">D</text>
<text x="411.2" y="173.7">D</text>
<text x="16.3" y="221.6">E</text>
<text x="411.3" y="221.6">E</text>
<text x="16.4" y="269.4">F</text>
<text x="411.4" y="269.4">F</text>
<text x="39" y="290.8">1</text>
<text x="89" y="290.8">2</text>
<text x="139" y="290.8">3</text>
<text x="189" y="290.8">4</text>
<text x="239" y="290.8">5</text>
<text x="289" y="290.8">6</text>
<text x="339" y="290.8">7</text>
<text x="389" y="290.8">8</text>
</g>
<g font-size="2.5">
<text x="231" y="242.9">Dept.</text>
<text x="255" y="242.9">Technical reference</text>
<text x="289" y="242.9">Created by</text>
<text x="350" y="242.9">Approved by</text>
<text x="289" y="252.8">Document type</text>
<text x="350" y="252.8">Document status</text>
<text x="289" y="262.9">Title</text>
<text x="350" y="262.9">DWG No.</text>
<text x="350" y="279.9">Rev.</text>
<text x="360" y="279.9">Date of issue</text>
<text x="396" y="279.9">Sheet</text>
</g>
</svg>
